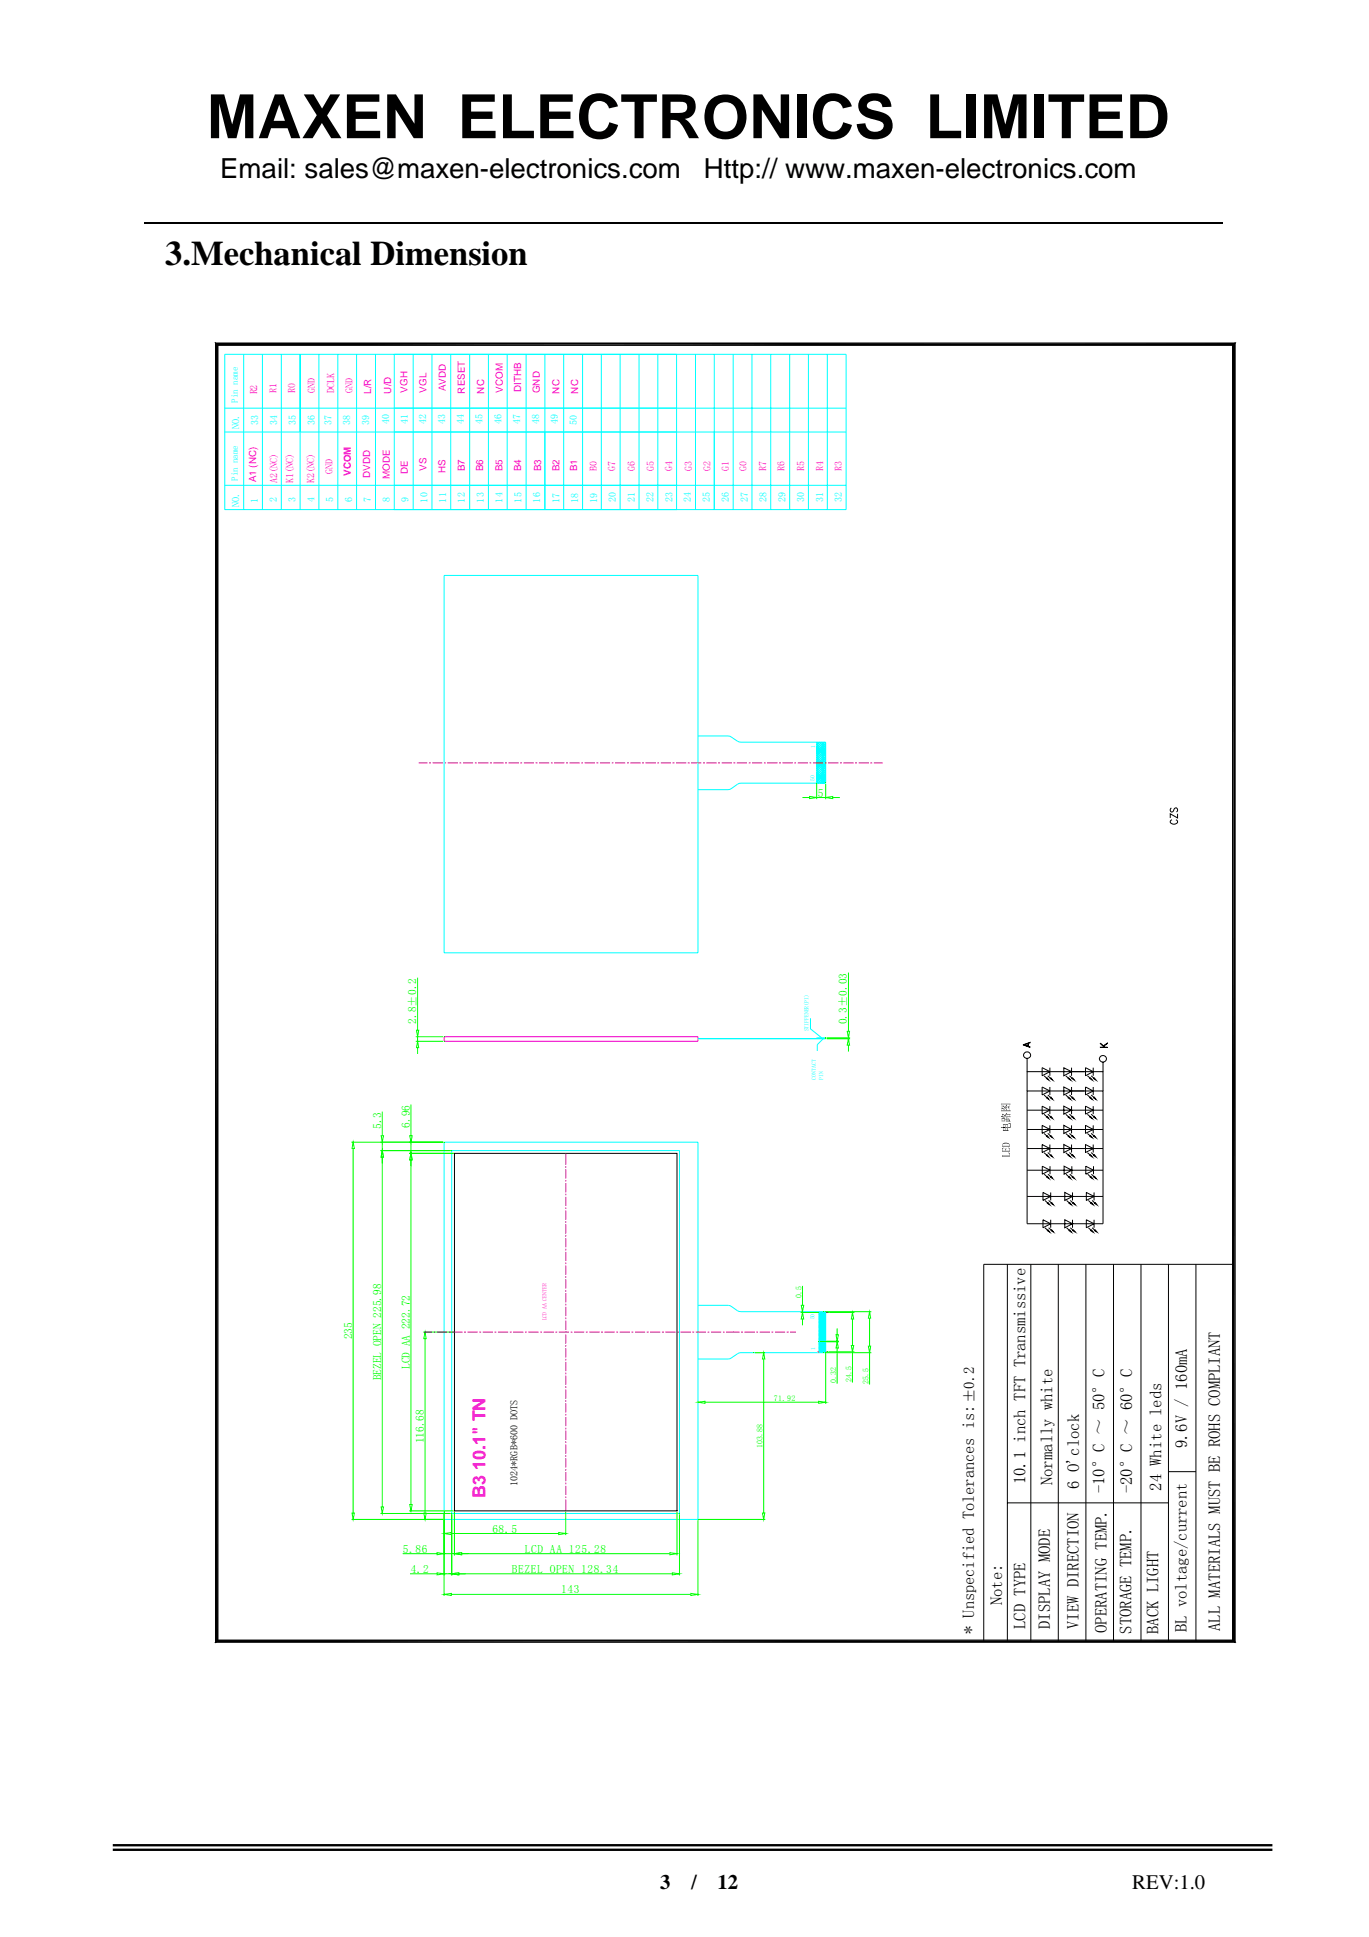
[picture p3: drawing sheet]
<svg xmlns="http://www.w3.org/2000/svg" width="210mm" height="297mm" viewBox="0 0 210 297" stroke-linecap="round" stroke-linejoin="round" font-family="sans-serif">
<g fill="none" stroke="#0ff" stroke-width=".15">
<path d="M107 200.2h4.7M107 208.4h4.7M113.1 201l.5 .1 13 .1-.1 6.2h-12.9l-.5 .2M125.6 204.5h1M125.6 202.6h1M125.6 201.8h1M126.6 201.3h-1h1M126.6 201.4h-1h1M126.6 201.5h-1v.1h1M126.6 201.6h-1l1 .1M126.6 201.7h-1v.2h1M126.6 202h-1v.1h1"/>
<path d="M126.6 202.1h-1v.1h1M126.6 202.2h-1v.1h1M126.6 202.4h-1h1M126.6 202.5h-1v.2h1M126.6 202.7h-1v.1h1M126.6 202.8h-1l1 .1M126.6 203h-1v.1h1M126.6 203.1h-1l1 .1M126.6 203.2h-1v.1h1M126.6 203.3h-1v.1h1M126.6 203.5h-1h1M126.6 203.6h-1h1"/>
<path d="M126.6 203.7h-1v.1h1M126.6 203.8h-1l1 .1M126.6 203.9h-1v.1h1M126.6 204.1h-1v.1h1M126.6 204.2h-1v.1h1M126.6 204.3h-1l1 .1M126.6 204.4h-1v.2h1M126.6 204.7h-1v.1h1M126.6 204.8h-1l1 .1M126.6 204.9h-1v.1h1M126.6 205.1h-1h1M126.6 205.2h-1v.1h1"/>
<path d="M126.6 205.3h-1v.1h1M126.6 205.4h-1v.1h1M126.6 205.5h-1l1 .1M126.6 205.7h-1v.1h1M126.6 205.8h-1l1 .1M126.6 205.9h-1v.1h1M126.6 206h-1v.1h1M126.6 206.2h-1h1M126.6 206.3h-1l1 .1M126.6 206.4h-1v.1h1M126.6 206.5h-1l1 .1M126.6 206.7h-1h1"/>
<path d="M126.6 206.8h-1v.1h1M126.6 206.9h-1v.1h1M126.6 207h-1l1 .1M126.6 207.1h-1v.1h1M126.6 207.3h-1h1"/>
</g>
<path d="M125.2 201.3h1.8M125.3 207.3h1.6" fill="none" stroke="#f00" stroke-width=".15"/>
<path d="M126.4 201.1h7.2M126.4 207.4h7.2M133.3 201.1l.2 1h-.4zM133.3 202.1v4.3M133.3 207.4v4.9" fill="none" stroke="#0f0" stroke-width=".15"/>
<path d="M127 207.3h4M127.1 201.3h3.9M130.7 201.3l.2 1h-.4zM130.7 202.3v4M130.7 207.3v4.7M133.1 206.4h.4l-.2 1z" fill="none" stroke="#0f0" stroke-width=".15"/>
<path d="M125.7 205.8h2.9M125.7 205.7h2.9M128.2 204.7h.3l-.1 1zM128.4 203.7v1M128.4 205.7v.1M128.4 206.7v5.5M130.5 206.3h.4l-.2 1z" fill="none" stroke="#0f0" stroke-width=".15"/>
<path d="M123 197.2v3M122.8 201.3h2.6M122.8 201.1h.1M123 201.3l.2 1h-.3zM123 201.1v.2M123 202.3v.9M128.4 205.8l.1 .9h-.3z" fill="none" stroke="#0f0" stroke-width=".15"/>
<path d="M126.7 159.3h3.6M126.7 159.2h3.6M130.1 159.3l.2 1h-.4zM130.1 149.1v9.1M130.1 159.2v.1M130.1 160.3v1M122.9 200.2h.3l-.2 .9z" fill="none" stroke="#0f0" stroke-width=".15"/>
<g fill="none" stroke="#0ff" stroke-width=".15">
<path d="M34.5 54.3h95.2v23.8h-95.2zM37.4 54.3v23.8M40.2 54.3v23.8M43.1 54.3v23.8M46 54.3v23.8M48.9 54.3v23.8M51.8 54.3v23.8M54.7 54.3v23.8M57.6 54.3v23.8M60.5 54.3v23.8M63.4 54.3v23.8M66.2 54.3v23.8"/>
<path d="M69.1 54.3v23.8M72 54.3v23.8M74.9 54.3v23.8M77.8 54.3v23.8M80.7 54.3v23.8M83.5 54.3v23.8M86.4 54.3v23.8M89.3 54.3v23.8M92.2 54.3v23.8M95.1 54.3v23.8M98 54.3v23.8M100.9 54.3v23.8"/>
<path d="M103.7 54.3v23.8M106.6 54.3v23.8M109.5 54.3v23.8M112.4 54.3v23.8M115.3 54.3v23.8M118.2 54.3v23.8M121.1 54.3v23.8M124 54.3v23.8M126.9 54.3v23.8M34.5 62.6h95.2M34.5 66.3h95.2M34.5 74.4h95.2"/>
<path d="M107 159.3h19.6M125.2 159.2v.1M125.4 159.2h1.2v.1h-19.6M111.7 200.2l.4 .1 1 .7M113.1 207.6l-1 .6-.4 .2"/>
</g>
<path d="M33 52.8h156.4" fill="none" stroke="#000" stroke-width=".36"/>
<g fill="none" stroke="#000" stroke-width=".15">
<path d="M33 52.6h156.4l-.4 .4h-155.6zM33 52.6l.4 .4v198.5l-.4 .3zM189 53l.4-.4v199.2l-.4-.3zM179.6 123.9a.33 .33 0 0 0-.2 .3 .33 .33 0 0 0 .3 .3l.2-.1 .2-.4 .3-.1a.37 .37 0 0 1 0 .6M179.7 125.7a.35 .35 0 0 0-.3 .4 .35 .35 0 0 0 .5 .3h.2a.35 .35 0 0 0 .4-.3 .35 .35 0 0 0-.2-.4M180.6 124.8v.6l-1.2-.6v.6M157.6 160v.5M157.7 160v.5M156.8 160.2l1.1-.3-.9 .3 .9 .4zM157.5 170.2h11.6M157.5 162.3v2M157.5 173.2h11.6"/>
<path d="M157.5 176.1h11.6M157.5 179.5h11.6M159.8 163.7l1.2 .6-1.2 .7zM159.8 166.7l1.2 .6-1.2 .6zM159.8 169.6l1.2 .6-1.2 .7zM159.8 172.6l1.2 .6-1.2 .6zM159.8 175.5l1.2 .6-1.2 .6zM159.8 178.8l1.2 .7-1.2 .6zM160.1 170.9l.4 .4M160.1 167.9l.4 .4M160.1 165l.4 .4M160.1 173.8l.4 .4"/>
<path d="M160.1 176.8l.4 .3M160.5 171.3l.1-.1 .2 .3zM160.5 168.4l.1-.1 .2 .3zM160.5 165.4l.1-.1 .2 .3zM160.5 177.2l.1-.1 .2 .3zM160.6 174.2l.2 .3-.3-.2zM160.7 170.9l.4 .4M160.7 167.9l.4 .4M160.7 165l.4 .4M160.7 173.8l.4 .4M160.7 176.7l.4 .4M161 163.7v1.3"/>
<path d="M161 166.7v1.2M161 169.6v1.3M161 172.6v1.2M161 175.5v1.2M161 178.8v1.3M161 165.4l.1-.1 .3 .3zM161 174.2h.1l.3 .3zM161.1 171.2l.3 .3-.4-.2zM161.1 168.3l.3 .3-.4-.2zM161.1 177.1l.3 .3-.4-.2zM163.1 169.6l1.2 .6-1.2 .7zM163.1 166.7l1.2 .6-1.2 .6z"/>
<path d="M163.1 163.7l1.2 .6-1.2 .7zM163.1 172.6l1.2 .6-1.2 .6zM163.1 175.5l1.2 .6-1.2 .6zM163.2 178.8l1.1 .7-1.1 .6zM163.4 170.9l.4 .4M163.4 167.9l.4 .4M163.4 165l.4 .4M163.4 173.8l.4 .4M163.4 176.8l.4 .3M163.8 171.3l.1-.1 .2 .3zM163.9 168.3l.2 .3-.3-.2zM163.9 165.3l.2 .3-.3-.2z"/>
<path d="M163.9 174.2l.2 .3-.3-.2zM163.9 177.1l.2 .3-.3-.2zM164 170.9l.4 .4M164 167.9l.4 .4M164 165l.4 .4M164 173.8l.4 .4M164 176.7l.4 .4M164.3 167.3h4.8v20.4M164.3 164.3h4.8v3M164.3 163.7v1.3M164.3 166.7v1.2M164.3 169.6v1.3"/>
<path d="M164.3 172.6v1.2M164.3 175.5v1.2M164.3 178.8v1.3M164.4 171.3l.1-.1 .2 .3zM164.4 168.4l.1-.1 .2 .3zM164.4 165.4l.1-.1 .2 .3zM164.4 174.2h.1l.2 .3zM164.5 177.1l.2 .3-.3-.2zM166.3 167.3h-8.8v20.4M166.3 164.3h-8.8v3M166.4 163.7l1.2 .6-1.2 .7zM166.4 166.7l1.2 .6-1.2 .6z"/>
<path d="M166.4 169.6l1.2 .6-1.2 .7zM166.4 172.6l1.2 .6-1.2 .6zM166.4 175.5l1.2 .6-1.2 .6zM166.5 178.8l1.2 .7-1.2 .6zM166.7 170.9l.5 .4M166.7 167.9l.5 .4M166.7 165l.5 .4M166.7 173.8l.5 .4M166.7 176.8l.5 .3M167.1 171.3l.1-.1 .3 .3zM167.1 165.4l.1-.1 .3 .3zM167.1 177.2l.1-.1 .3 .3z"/>
<path d="M167.2 168.3l.3 .3-.4-.2zM167.2 174.2l.3 .3-.4-.2zM167.3 170.9l.4 .4M167.3 167.9l.4 .4M167.3 165l.4 .4M167.3 173.8l.4 .4M167.3 176.7l.4 .4M167.6 163.7v1.3M167.6 166.7v1.2M167.6 169.6v1.3M167.6 172.6v1.2M167.6 175.5v1.2"/>
<path d="M167.7 178.8v1.3M167.7 165.4l.1-.1 .2 .3zM167.7 174.2h.1l.2 .3zM167.8 171.2l.2 .3-.3-.2zM167.8 168.3l.2 .3-.3-.2zM167.8 177.1l.2 .3-.3-.2zM168.7 160.6h1.1zM169.1 162.9v1.4M169.2 160.4l.6-.4-.6 .4M169.3 160.6l-.6-.6 .7 .6M154.5 193.9v57.8M157.5 183.5h11.6"/>
<path d="M158.1 193.9v57.8M159.9 182.9l1.2 .6-1.2 .6zM160.1 180.1l.4 .4M160.2 184.1l.5 .4M160.6 180.4l.2 .3-.3-.2zM160.7 180.1l.4 .4M160.7 184.4l.3 .4-.4-.3zM160.8 184.1l.4 .4M161.1 182.9v1.2M161.2 180.4l.2 .3-.3-.2zM161.2 184.5l.1-.1 .2 .4zM162.3 193.9v57.8"/>
<path d="M163.3 182.9l1.1 .6-1.1 .6zM163.4 180.1l.5 .4M163.5 184.1l.5 .4M163.9 180.4l.3 .3-.4-.2zM164 184.4l.3 .4-.4-.3zM164 180.1l.4 .4M164.1 184.1l.4 .4M164.4 182.9v1.2M164.5 180.4l.3 .3-.4-.2zM164.6 184.4l.3 .4-.4-.3zM166.5 193.9v57.8M166.6 182.9l1.1 .6-1.1 .6z"/>
<path d="M166.8 180.1l.4 .4M166.9 184.1l.4 .4M167.2 184.5l.2-.1 .2 .4zM167.3 180.4l.2 .3-.3-.2zM167.3 180.1l.5 .4M167.4 184.1l.5 .4M167.7 182.9v1.2M167.8 180.4l.3 .3-.4-.2zM167.8 184.5l.1-.1 .3 .4zM170.7 193.9v57.8M174.9 193.9v57.8M179.2 193.9v57.8"/>
<path d="M183.4 193.9v57.8M189 193.9h-38.2v57.8M154.5 230.5h24.7M179.2 225.7h4.2M33 251.8l.4-.3h155.6l.4 .3z"/>
<circle cx="157.5" cy="161.8" r=".53"/>
<circle cx="169.1" cy="162.4" r=".53"/>
</g>
<path d="M33.2 52.6v199.2" fill="none" stroke="#000" stroke-width=".38"/>
<path d="M33 251.7h156.4" fill="none" stroke="#000" stroke-width=".34"/>
<path d="M189.2 52.6v199.2" fill="none" stroke="#000" stroke-width=".4"/>
<g fill="#000">
<path d="M153.5 169.3l.1-.1-.1 1.1v-.9zM153.5 171.6l.1-.1v.4zM153.8 172.4v.9v-.8zM154.3 171.4v.3l-.1-.1zM154.3 170.9l.1-.1v.4zM160.5 171.3l.1-.1 .2 .3zM160.5 168.4l.1-.1 .2 .3zM160.5 165.4l.1-.1 .2 .3zM160.6 174.2l.2 .3-.3-.2zM160.5 177.2l.1-.1 .2 .3zM161.1 171.2l.3 .3-.4-.2zM161.1 168.3l.3 .3-.4-.2z"/>
<path d="M161 165.4l.1-.1 .3 .3zM161 174.2h.1l.3 .3zM161.1 177.1l.3 .3-.4-.2zM163.8 171.3l.1-.1 .2 .3zM163.9 168.3l.2 .3-.3-.2zM163.9 165.3l.2 .3-.3-.2zM163.9 174.2l.2 .3-.3-.2zM163.9 177.1l.2 .3-.3-.2zM164.4 171.3l.1-.1 .2 .3zM164.4 168.4l.1-.1 .2 .3zM164.4 165.4l.1-.1 .2 .3zM164.4 174.2h.1l.2 .3z"/>
<path d="M164.5 177.1l.2 .3-.3-.2zM167.1 171.3l.1-.1 .3 .3zM167.2 168.3l.3 .3-.4-.2zM167.1 165.4l.1-.1 .3 .3zM167.2 174.2l.3 .3-.4-.2zM167.1 177.2l.1-.1 .3 .3zM167.8 171.2l.2 .3-.3-.2zM167.8 168.3l.2 .3-.3-.2zM167.7 165.4l.1-.1 .2 .3zM167.7 174.2h.1l.2 .3zM167.8 177.1l.2 .3-.3-.2zM160.6 180.4l.2 .3-.3-.2z"/>
<path d="M160.7 184.4l.3 .4-.4-.3zM161.2 180.4l.2 .3-.3-.2zM161.2 184.5l.1-.1 .2 .4zM163.9 180.4l.3 .3-.4-.2zM164 184.4l.3 .4-.4-.3zM164.5 180.4l.3 .3-.4-.2zM164.6 184.4l.3 .4-.4-.3zM167.3 180.4l.2 .3-.3-.2zM167.2 184.5l.2-.1 .2 .4zM167.8 180.4l.3 .3-.4-.2zM167.8 184.5l.1-.1 .3 .4z"/>
<path d="M153.5 172.8l.3 .2h-.3z" fill-rule="evenodd"/>
<path d="M153.5 171.1l.2 .1 .1-.3v.3l.3 .3-.6-.3z" fill-rule="evenodd"/>
<path d="M153.6 169.2v1.1h1.2v-1v1l.2 .1h-1.5z" fill-rule="evenodd"/>
<path d="M153.6 171.5v.4h.4v-.1l.1 .1h-.5z" fill-rule="evenodd"/>
<path d="M153.8 169.7v.3l.2-.2 .1 .1-.3 .2-.2-.1v-.1l.2 .1z" fill-rule="evenodd"/>
<path d="M153.6 169.2l1.3 .1h-.1v1v-1h-1.2z" fill-rule="evenodd"/>
<path d="M153.6 170.9l.2-.1 .4 .3 .3 .5-.6-.6-.1-.1-.1 .3z" fill-rule="evenodd"/>
<path d="M153.6 171.5h.5l-.1 .4v-.3h-.4z" fill-rule="evenodd"/>
<path d="M153.7 177.1l.1 .1h.9v.2l-1-.1v.1z" fill-rule="evenodd"/>
<path d="M153.7 176.1l.2-.1-.2 .3v.4z" fill-rule="evenodd"/>
<path d="M153.8 175.4a.71 .71 0 0 1 1 .2l-.1 .3a.53 .53 0 0 0-.2-.6 .53 .53 0 0 0-.6 .1l-.2 .1v.4z" fill-rule="evenodd"/>
<path d="M153.7 169.6l.1-.1 .3 .3 .3 .5-.6-.6v.3z" fill-rule="evenodd"/>
<path d="M153.7 176.3l.1 .2h.4v-.2v.2l.5-.1v.2h-1z" fill-rule="evenodd"/>
<path d="M153.7 175.6l.1 .1h.9v.2h-1z" fill-rule="evenodd"/>
<path d="M153.8 172.4v.9h.3v-.9l.1 .9h.3v-.4v.4l.1 .1h-.8z" fill-rule="evenodd"/>
<path d="M153.8 171.3l.3-.2z" fill-rule="evenodd"/>
<path d="M153.8 170l.3 .2z" fill-rule="evenodd"/>
<path d="M153.8 172.4h.3v.9v-.8h-.3z" fill-rule="evenodd"/>
<path d="M154 176.2h.4h-.1l-.1 .3-.1-.3z" fill-rule="evenodd"/>
<path d="M154 171.6v.1h.3v-.3v.3l.4 .1h-.7z" fill-rule="evenodd"/>
<path d="M154.3 170.7l.1 .1-.2 .3z" fill-rule="evenodd"/>
<path d="M154.1 172.4h.4v.6v-.5z" fill-rule="evenodd"/>
<path d="M154.3 169.4l.1 .1-.3 .3z" fill-rule="evenodd"/>
<path d="M154.2 172.9h.3v.4v-.3h-.3z" fill-rule="evenodd"/>
<path d="M154.3 171.8l.5 .2h-.6z" fill-rule="evenodd"/>
<path d="M154.3 169.7l.2 .1-.2 .2z" fill-rule="evenodd"/>
<path d="M154.4 170.8v.4h.4v-.3v.3l.2 .1h-.6z" fill-rule="evenodd"/>
<path d="M154.4 170.8l.5 .1h-.1v.3v-.3h-.4z" fill-rule="evenodd"/>
<path d="M154.5 172.5v.4h.3l.1-.6v.6l-.4 .1z" fill-rule="evenodd"/>
<path d="M154.6 176.8h.2v.6l-.1-.5z" fill-rule="evenodd"/>
<path d="M154.6 176l.2 .1v.6l-.1-.6z" fill-rule="evenodd"/>
<path d="M154.6 169.7l.1-.1-.2 .5z" fill-rule="evenodd"/>
<path d="M154.6 172.3h.3v.5v-.4z" fill-rule="evenodd"/>
<path d="M154.6 171.4l.3 .6h-.1z" fill-rule="evenodd"/>
</g>
<path d="M153.8 172.9h.3v.1h-.3z" fill="#000"/>
<path d="M112.5 204.3h.9M113.6 204.3h.3M114.2 204.3h1.5M116 204.3h.2M116.5 204.3h1.5M118.3 204.3h.3M118.8 204.3h1.6M120.6 204.3h.3M121.2 204.3h.8" fill="none" stroke="#f00" stroke-width=".15"/>
<path d="M68.1 159h38.9v.7h-38.9z" fill="none" stroke="#f0f" stroke-width=".15"/>
<path d="M63.8 159.7h4.2M63.8 159h4.2M64 159.7l.2 1h-.3zM64 149.9v8.1M64 159v.7M129.9 158.2h.4l-.2 1zM64 160.7v.9" fill="none" stroke="#0f0" stroke-width=".15"/>
<path d="M63.9 158h.3l-.2 1zM53.9 175.2h14.1M54.1 175.2l.2 .9h-.3zM54.1 176.1v55.9M53.9 233h14.1" fill="none" stroke="#0f0" stroke-width=".15"/>
<path d="M124.3 156.1v1.7l1.7 1.4M125.2 159.2h.2M126.2 159.3l-.9 .9v1M68.1 175.2h38.9v57.8h-38.9zM69.3 176.4h34.9v55.7h-34.9z" fill="none" stroke="#0ff" stroke-width=".15"/>
<path d="M64.9 204.3h4.7M65.2 204.3l.1 1h-.3zM65.2 205.3v26.7M54 232h.3l-.2 1zM64.9 233h3.1" fill="none" stroke="#0f0" stroke-width=".15"/>
<path d="M65 232h.3l-.1 1zM68.1 233.1v11.7M107 233.1v11.7M68.1 244.5l1.1-.2v.4zM69.2 244.5h36.7" fill="none" stroke="#0f0" stroke-width=".15"/>
<path d="M69.3 232.2v9.4M104.2 232.2v9.4M69.3 241.3l1-.1v.3zM70.3 241.3h32.8M105.9 244.3l1.1 .2-1.1 .2z" fill="none" stroke="#0f0" stroke-width=".15"/>
<path d="M61.7 238.3h5.3M68.1 231.9v6.6M68.1 238.3h1.6M69.7 238.3l1.1-.2v.3zM69.7 231.8v6.7M70.8 238.3h1.1M103.1 241.2l1.1 .1-1.1 .2z" fill="none" stroke="#0f0" stroke-width=".15"/>
<path d="M67 238.1l1.1 .2-1.1 .1zM68.1 232.1v9.5M69.3 232.2v9.4M62.9 241.3h4.1M68.1 241.3h1.2M69.3 241.3l1-.1v.3zM70.3 241.3h1.1" fill="none" stroke="#0f0" stroke-width=".15"/>
<path d="M69.7 238.3l1.1-.2v.3zM69.7 231.8v6.7M70.8 238.3h31.9M103.8 231.8v6.7M67 241.2l1.1 .1-1.1 .2z" fill="none" stroke="#0f0" stroke-width=".15"/>
<path d="M62.7 176.9h6.9M63 177.9v52.8M62.7 231.7h6.9M62.8 230.7h.4l-.2 1zM102.7 238.1l1.1 .2-1.1 .1z" fill="none" stroke="#0f0" stroke-width=".15"/>
<path d="M58.3 176.4h10.8M58.6 177.4v53.7M63 176.9l.2 1h-.4zM58.3 232.1h10.8M58.4 231.1h.4l-.2 1z" fill="none" stroke="#0f0" stroke-width=".15"/>
<path d="M58.6 176.4l.2 1h-.4zM62.7 176.9h6.9M62.7 175.2h5.3M63 176.9l.2 1h-.4zM63 169.4v4.8M63 175.2v1.7M63 177.9v.9" fill="none" stroke="#0f0" stroke-width=".15"/>
<path d="M58.3 176.4h10.8M58.3 175.2h9.7M58.6 176.4l.2 1h-.4zM58.6 170.5v3.7M58.6 175.2v1.2M58.6 177.4v1M62.8 174.2h.4l-.2 1z" fill="none" stroke="#0f0" stroke-width=".15"/>
<path d="M58.4 174.2h.4l-.2 1zM68.1 233.1v2.3M69.2 235.2h16.5M85.7 235l1 .2-1 .1zM86.7 231.8v3.6" fill="none" stroke="#0f0" stroke-width=".15"/>
<path d="M115.7 207.4h1.6M117.1 208.4v23.6M68.1 235.2l1.1-.2v.3zM107.1 233h10.2M116.9 232h.4l-.2 1z" fill="none" stroke="#0f0" stroke-width=".15"/>
<g fill="none" stroke="#0ff" stroke-width=".15">
<path d="M68.1 88.2h38.9v57.9h-38.9zM107 112.9h4.9a3.4 3.4 0 0 0 1.7 .9l13 .1-.1 6.2h-12.9a3.6 3.6 0 0 0-1.7 1h-4.9M125.2 119.8l.4 .3M125.2 119.4l.8 .7M125.2 119.1l1.1 1M125.2 118.8l1.4 1.2M125.2 118.5l1.4 1.2M125.2 118.1l1.4 1.3M125.2 117.8l1.4 1.2M125.2 117.5l1.4 1.2M125.2 117.1l1.4 1.3M125.2 116.8l1.4 1.2"/>
<path d="M125.2 116.5l1.4 1.2M125.2 116.1l1.4 1.3M125.2 115.8l1.4 1.2M125.2 115.5l1.4 1.2M125.2 115.1l1.4 1.3M125.2 114.8l1.4 1.2M125.2 114.5l1.4 1.2M125.2 114.1l1.4 1.3M125.3 113.8l-.1 .1M125.6 113.8l1 .9M125.6 113.8l-.4 .4M126 113.8l.6 .6"/>
<path d="M126 113.8l-.8 .8M126.3 113.8l.3 .2M126.4 113.8l-1.2 1.1M126.6 115l-1.4-1.2v6.3M126.6 120l-.2 .1M126.6 119.6l-.6 .5M126.6 119.3l-.9 .8M126.6 119l-1.3 1.1M126.6 118.6l-1.4 1.2M126.6 118.3l-1.4 1.2M126.6 118l-1.4 1.2M126.6 117.6l-1.4 1.3"/>
<path d="M126.6 117.3l-1.4 1.2M126.6 117l-1.4 1.2M126.6 116.6l-1.4 1.3M126.6 116.3l-1.4 1.2M126.6 116l-1.4 1.2M126.6 115.6l-1.4 1.3M126.6 115.3l-1.4 1.2M126.6 115l-1.4 1.2M126.6 114.6l-1.4 1.3M126.6 114.3l-1.4 1.2M126.6 114l-1.4 1.2"/>
</g>
<g fill="none" stroke="#f00" stroke-width=".15">
<path d="M64.2 117h1.3M65.8 117h.3M66.3 117h1.6M68.1 117h.3M68.6 117h1.6M70.5 117h.2M71 117h1.5M72.8 117h.3M73.3 117h1.6M75.1 117h.3M75.6 117h1.6M77.5 117h.2"/>
<path d="M78 117h1.5M79.8 117h.3M80.3 117h1.6M82.1 117h.3M82.7 117h1.5M84.5 117h.2M85 117h1.5M86.8 117h.3M87.3 117h1.6M89.1 117h.3M89.6 117h1.6M91.5 117h.2"/>
<path d="M92 117h1.5M93.8 117h.2M94.3 117h1.6M96.1 117h.3M96.6 117h1.6M98.5 117h.2M99 117h1.5M100.8 117h.2M101.3 117h1.6M103.1 117h.3M103.7 117h1.5M105.5 117h.2"/>
<path d="M106 117h1.5M107.8 117h.3M108.3 117h1.6M110.1 117h.3M110.7 117h1.5M112.5 117h.2M113 117h1.5M114.8 117h.3M115.3 117h1.6M117.1 117h.3M117.6 117h1.6M119.5 117h.2"/>
<path d="M120 117h1.5M121.8 117h.2M122.3 117h1.6M124.1 117h.3M124.7 117h1.5M126.4 117h.3M127 117h1.5M128.8 117h.3M129.3 117h1.6M131.1 117h.3M131.7 117h1.5M133.5 117h.2"/>
<path d="M134 117h1.3"/>
</g>
<path d="M107 214.8v.1M108.1 215h17.4M117.1 207.4l.2 1h-.4zM125.5 214.9l1.1 .1-1.1 .2zM126.6 207.5v7.8" fill="none" stroke="#0f0" stroke-width=".15"/>
<path d="M123 122.3h1.1M125.2 120.2v2.4M125.2 122.3h1.4M126.6 122.3l1.1-.2v.4zM126.6 120.2v2.4M127.7 122.3h1.1M107 215l1.1-.1v.3z" fill="none" stroke="#0f0" stroke-width=".15"/>
<g fill="none" stroke="#000" stroke-width=".15">
<path d="M69.7 176.9h34.1v54.8h-34.1zM157.5 187.7h11.6M159.9 187l1.2 .7-1.2 .6zM160.2 188.3l.5 .4M160.7 188.6l.3 .4-.4-.3zM160.8 188.3l.4 .4M161.1 187v1.3M161.2 188.7l.1-.1 .2 .3zM163.3 187l1.1 .7-1.1 .6zM163.5 188.3l.5 .4M164 188.6l.3 .4-.4-.3zM164.1 188.3l.4 .4"/>
<path d="M164.4 187v1.3M164.6 188.6l.3 .3-.4-.2zM166.6 187l1.1 .7-1.1 .6zM166.9 188.3l.4 .4M167.2 188.7l.2-.1 .2 .4zM167.4 188.3l.5 .4M167.7 187v1.3M167.8 188.7l.1-.1 .3 .3z"/>
</g>
<path d="M160.7 188.6l.3 .4-.4-.3zM161.2 188.7l.1-.1 .2 .3zM164 188.6l.3 .4-.4-.3zM164.6 188.6l.3 .3-.4-.2zM167.2 188.7l.2-.1 .2 .4zM167.8 188.7l.1-.1 .3 .3z" fill="#000"/>
<g fill="none" stroke="#f00" stroke-width=".15">
<path d="M86.7 176.9v1.7M86.7 178.8v.3M86.7 179.3v1.4M86.7 181v.2M86.7 181.4v1.4M86.7 183.1v.2M86.7 183.5v1.4M86.7 185.2v.2M86.7 185.7v1.3M86.7 187.3v.2M86.7 187.7v1.5M86.7 189.4v.2"/>
<path d="M86.7 189.9v1.4M86.7 191.5v.2M86.7 192v1.4M86.7 193.6v.2M86.7 194.1v1.4M86.7 195.7v.3M86.7 196.2v1.4M86.7 197.8v.3M86.7 198.3v1.4M86.7 199.9v.3M65.1 204.3h1.2M66.5 204.3h.3"/>
<path d="M67 204.3h1.6M68.8 204.3h.3M69.4 204.3h1.5M71.2 204.3h.2M71.7 204.3h1.5M73.5 204.3h.3M74 204.3h1.6M75.8 204.3h.3M76.3 204.3h1.6M78.2 204.3h.2M78.7 204.3h1.5M80.5 204.3h.3"/>
<path d="M81 204.3h1.6M82.8 204.3h.3M83.4 204.3h1.5M85.2 204.3h.2M85.7 204.3h1.5M86.7 200.4v1.4M86.7 202.1v.2M86.7 202.5v1.4M86.7 204.2v.2M86.7 204.6v1.4M86.7 206.3v.2M86.7 206.8v1.4"/>
<path d="M86.7 208.4v.2M86.7 208.9v1.4M86.7 210.5v.2M86.7 211v1.4M86.7 212.6v.3M86.7 213.1v1.4M86.7 214.7v.2M86.7 215.2v1.4M86.7 216.8v.3M86.7 217.3v1.4M86.7 218.9v.3M86.7 219.4v1.4"/>
<path d="M87.5 204.3h.3M88 204.3h1.6M89.8 204.3h.3M90.4 204.3h1.5M92.2 204.3h.2M92.7 204.3h1.5M94.5 204.3h.3M95 204.3h1.6M96.8 204.3h.3M97.4 204.3h1.5M99.2 204.3h.2M99.7 204.3h1.5"/>
<path d="M101.5 204.3h.3M102 204.3h1.6M103.8 204.3h.3M104.4 204.3h1.5M106.2 204.3h.2M106.7 204.3h1.5M108.5 204.3h.3M109 204.3h1.6M110.8 204.3h.3M111.4 204.3h1.1M86.7 221v.3M86.7 221.5v1.4"/>
<path d="M86.7 223.2v.2M86.7 223.6v1.4M86.7 225.3v.2M86.7 225.7v1.4M86.7 227.4v.2M86.7 227.9v1.4M86.7 229.5v.2M86.7 230v1.7"/>
</g>
<path d="M124.1 122.1l1.1 .2-1.1 .2z" fill="none" stroke="#0f0" stroke-width=".15"/>
<path d="M22.1 34.2h165.4" fill="none" stroke="#000" stroke-width=".25"/>
<path d="M17.3 282.8h177.8v.3h-177.8zM17.3 283.5h177.8v.3h-177.8z" fill="#000"/>
<text font-size="9.4" x="31.7" y="21.2">MAXEN ELECTRONICS LIMITED</text>
<text font-size="5.3" x="25.3" y="40.7">3.Mechanical Dimension</text>
<g font-size="4.2">
<text x="33.8" y="27.3">Email: sales@maxen-electronics.com</text>
<text x="107.9" y="27.3">Http:// www.maxen-electronics.com</text>
</g>
<g font-size="3.2">
<text x="101.2" y="289.7">3</text>
<text x="106" y="289.7">/</text>
<text x="110" y="289.7">12</text>
<text x="173.6" y="289.7">REV:1.0</text>
</g>
<text font-size="2.8" fill="#f0f" x="74.4" y="229.7" transform="rotate(-90 74.4 229.7)">B3 10.1&quot; TN</text>
<g font-size="2.6">
<text x="157.2" y="227.6" transform="rotate(-90 157.2 227.6)">10.1 inch TFT Transmissive</text>
<text x="161.4" y="227.8" transform="rotate(-90 161.4 227.8)">Normally white</text>
<text x="182" y="222.1" transform="rotate(-90 182 222.1)">9.6V / 160mA</text>
<text x="165.5" y="228.3" transform="rotate(-90 165.5 228.3)">6 O'clock</text>
<text x="169.3" y="229" transform="rotate(-90 169.3 229)">-10°C ～ 50°C</text>
<text x="173.6" y="229" transform="rotate(-90 173.6 229)">-20°C ～ 60°C</text>
<text x="178.1" y="228.6" transform="rotate(-90 178.1 228.6)">24 White leds</text>
<text x="153.6" y="246.2" transform="rotate(-90 153.6 246.2)">Note:</text>
<text x="157.2" y="249.8" transform="rotate(-90 157.2 249.8)">LCD TYPE</text>
<text x="161" y="249.8" transform="rotate(-90 161 249.8)">DISPLAY MODE</text>
<text x="165.4" y="249.8" transform="rotate(-90 165.4 249.8)">VIEW DIRECTION</text>
<text x="169.7" y="250.4" transform="rotate(-90 169.7 250.4)">OPERATING TEMP.</text>
<text x="173.5" y="250.5" transform="rotate(-90 173.5 250.5)">STORAGE TEMP.</text>
<text x="177.7" y="250.6" transform="rotate(-90 177.7 250.6)">BACK LIGHT</text>
<text x="182" y="250.3" transform="rotate(-90 182 250.3)">BL voltage/current</text>
<text x="187.1" y="250.1" transform="rotate(-90 187.1 250.1)">ALL MATERIALS MUST BE ROHS COMPLIANT</text>
</g>
<text font-size="2.5" x="149.4" y="250.6" transform="rotate(-90 149.4 250.6)">* Unspecified Tolerances is:±0.2</text>
<g font-size="1.7" fill="#0f0">
<text x="125.4" y="122.2">5</text>
<text x="63.8" y="157" transform="rotate(-90 63.8 157)">2.8±0.2</text>
<text x="129.9" y="157.1" transform="rotate(-90 129.9 157.1)">0.3±0.03</text>
<text x="58.4" y="173.1" transform="rotate(-90 58.4 173.1)">5.3</text>
<text x="62.8" y="172.9" transform="rotate(-90 62.8 172.9)">6.96</text>
<text x="54" y="205.4" transform="rotate(-90 54 205.4)">235</text>
<text x="62.8" y="210" transform="rotate(-90 62.8 210)">LCD AA 222.72</text>
<text x="58.4" y="211.7" transform="rotate(-90 58.4 211.7)">BEZEL OPEN 225.98</text>
<text x="65" y="221.3" transform="rotate(-90 65 221.3)">116.68</text>
<text x="61.8" y="238.1">5.86</text>
<text x="75.5" y="235">68.5</text>
<text x="80.5" y="238.1">LCD AA 125.28</text>
<text x="63" y="241.2">4.2</text>
<text x="78.5" y="241.2">BEZEL OPEN 128.34</text>
<text x="86.1" y="244.3">143</text>
</g>
<g font-size="1.5" fill="#0ff">
<text x="36.7" y="65.8" transform="rotate(-90 36.7 65.8)">NO.</text>
<text x="39.6" y="65.1" transform="rotate(-90 39.6 65.1)">33</text>
<text x="42.5" y="65.1" transform="rotate(-90 42.5 65.1)">34</text>
<text x="45.4" y="65.1" transform="rotate(-90 45.4 65.1)">35</text>
<text x="48.3" y="65.1" transform="rotate(-90 48.3 65.1)">36</text>
<text x="50.8" y="65.1" transform="rotate(-90 50.8 65.1)">37</text>
<text x="53.7" y="65.1" transform="rotate(-90 53.7 65.1)">38</text>
<text x="56.6" y="65.1" transform="rotate(-90 56.6 65.1)">39</text>
<text x="59.7" y="65.1" transform="rotate(-90 59.7 65.1)">40</text>
<text x="62.5" y="65.1" transform="rotate(-90 62.5 65.1)">41</text>
<text x="65.3" y="65.1" transform="rotate(-90 65.3 65.1)">42</text>
<text x="68.2" y="65.1" transform="rotate(-90 68.2 65.1)">43</text>
<text x="71.1" y="65.1" transform="rotate(-90 71.1 65.1)">44</text>
<text x="74" y="65.1" transform="rotate(-90 74 65.1)">45</text>
<text x="76.9" y="65.1" transform="rotate(-90 76.9 65.1)">46</text>
<text x="79.8" y="65.1" transform="rotate(-90 79.8 65.1)">47</text>
<text x="82.7" y="65.1" transform="rotate(-90 82.7 65.1)">48</text>
<text x="85.6" y="65.1" transform="rotate(-90 85.6 65.1)">49</text>
<text x="88.5" y="65.1" transform="rotate(-90 88.5 65.1)">50</text>
<text x="36.7" y="77.7" transform="rotate(-90 36.7 77.7)">NO.</text>
<text x="39.5" y="77.1" transform="rotate(-90 39.5 77.1)">1</text>
<text x="42.4" y="77" transform="rotate(-90 42.4 77)">2</text>
<text x="45.3" y="77" transform="rotate(-90 45.3 77)">3</text>
<text x="48.2" y="76.9" transform="rotate(-90 48.2 76.9)">4</text>
<text x="51.1" y="77" transform="rotate(-90 51.1 77)">5</text>
<text x="54" y="77" transform="rotate(-90 54 77)">6</text>
<text x="56.9" y="77" transform="rotate(-90 56.9 77)">7</text>
<text x="59.8" y="77" transform="rotate(-90 59.8 77)">8</text>
<text x="62.6" y="77" transform="rotate(-90 62.6 77)">9</text>
<text x="65.5" y="77.1" transform="rotate(-90 65.5 77.1)">10</text>
<text x="68.4" y="77.1" transform="rotate(-90 68.4 77.1)">11</text>
<text x="71.3" y="77.1" transform="rotate(-90 71.3 77.1)">12</text>
<text x="74.2" y="77.1" transform="rotate(-90 74.2 77.1)">13</text>
<text x="77.1" y="77.1" transform="rotate(-90 77.1 77.1)">14</text>
<text x="79.9" y="77.1" transform="rotate(-90 79.9 77.1)">15</text>
<text x="82.8" y="77.1" transform="rotate(-90 82.8 77.1)">16</text>
<text x="85.8" y="77.1" transform="rotate(-90 85.8 77.1)">17</text>
<text x="88.7" y="77.1" transform="rotate(-90 88.7 77.1)">18</text>
<text x="91.5" y="77.1" transform="rotate(-90 91.5 77.1)">19</text>
<text x="94.4" y="77" transform="rotate(-90 94.4 77)">20</text>
<text x="97.3" y="77" transform="rotate(-90 97.3 77)">21</text>
<text x="100.2" y="77" transform="rotate(-90 100.2 77)">22</text>
<text x="103.1" y="77" transform="rotate(-90 103.1 77)">23</text>
<text x="105.9" y="77" transform="rotate(-90 105.9 77)">24</text>
<text x="108.8" y="77" transform="rotate(-90 108.8 77)">25</text>
<text x="111.8" y="77" transform="rotate(-90 111.8 77)">26</text>
<text x="114.6" y="77" transform="rotate(-90 114.6 77)">27</text>
<text x="117.5" y="77" transform="rotate(-90 117.5 77)">28</text>
<text x="120.4" y="77" transform="rotate(-90 120.4 77)">29</text>
<text x="123.3" y="77" transform="rotate(-90 123.3 77)">30</text>
<text x="126.2" y="77" transform="rotate(-90 126.2 77)">31</text>
<text x="129.1" y="77" transform="rotate(-90 129.1 77)">32</text>
</g>
<g font-size="1.5" fill="#f0f">
<text x="39.4" y="60.5" transform="rotate(-90 39.4 60.5)">R2</text>
<text x="42.4" y="60.3" transform="rotate(-90 42.4 60.3)">R1</text>
<text x="45.2" y="60.3" transform="rotate(-90 45.2 60.3)">R0</text>
<text x="48.3" y="60.3" transform="rotate(-90 48.3 60.3)">GND</text>
<text x="51.2" y="60.3" transform="rotate(-90 51.2 60.3)">DCLK</text>
<text x="54" y="60.3" transform="rotate(-90 54 60.3)">GND</text>
<text x="56.9" y="60.4" transform="rotate(-90 56.9 60.4)">L/R</text>
<text x="60" y="60.3" transform="rotate(-90 60 60.3)">U/D</text>
<text x="62.5" y="60.2" transform="rotate(-90 62.5 60.2)">VGH</text>
<text x="65.4" y="60.2" transform="rotate(-90 65.4 60.2)">VGL</text>
<text x="68.3" y="60" transform="rotate(-90 68.3 60)">AVDD</text>
<text x="71.2" y="60.3" transform="rotate(-90 71.2 60.3)">RESET</text>
<text x="74.2" y="60.3" transform="rotate(-90 74.2 60.3)">NC</text>
<text x="77.1" y="60.2" transform="rotate(-90 77.1 60.2)">VCOM</text>
<text x="79.9" y="60.1" transform="rotate(-90 79.9 60.1)">DITHB</text>
<text x="82.8" y="60.3" transform="rotate(-90 82.8 60.3)">GND</text>
<text x="85.8" y="60.3" transform="rotate(-90 85.8 60.3)">NC</text>
<text x="88.6" y="60.3" transform="rotate(-90 88.6 60.3)">NC</text>
<text x="39.3" y="74" transform="rotate(-90 39.3 74)">A1 (NC)</text>
<text x="42.5" y="74" transform="rotate(-90 42.5 74)">A2(NC)</text>
<text x="44.9" y="74.1" transform="rotate(-90 44.9 74.1)">K1(NC)</text>
<text x="48.2" y="74" transform="rotate(-90 48.2 74)">K2(NC)</text>
<text x="51" y="72.7" transform="rotate(-90 51 72.7)">GND</text>
<text x="53.8" y="73" transform="rotate(-90 53.8 73)">VCOM</text>
<text x="56.7" y="73.3" transform="rotate(-90 56.7 73.3)">DVDD</text>
<text x="59.8" y="73.5" transform="rotate(-90 59.8 73.5)">MODE</text>
<text x="62.5" y="72.6" transform="rotate(-90 62.5 72.6)">DE</text>
<text x="65.4" y="72.2" transform="rotate(-90 65.4 72.2)">VS</text>
<text x="68.3" y="72.5" transform="rotate(-90 68.3 72.5)">HS</text>
<text x="71.2" y="72.3" transform="rotate(-90 71.2 72.3)">B7</text>
<text x="74.1" y="72.3" transform="rotate(-90 74.1 72.3)">B6</text>
<text x="77" y="72.3" transform="rotate(-90 77 72.3)">B5</text>
<text x="79.9" y="72.3" transform="rotate(-90 79.9 72.3)">B4</text>
<text x="83" y="72.3" transform="rotate(-90 83 72.3)">B3</text>
<text x="85.8" y="72.3" transform="rotate(-90 85.8 72.3)">B2</text>
<text x="88.5" y="72.3" transform="rotate(-90 88.5 72.3)">B1</text>
<text x="91.5" y="72.2" transform="rotate(-90 91.5 72.2)">B0</text>
<text x="94.3" y="72.2" transform="rotate(-90 94.3 72.2)">G7</text>
<text x="97.3" y="72.2" transform="rotate(-90 97.3 72.2)">G6</text>
<text x="100.2" y="72.2" transform="rotate(-90 100.2 72.2)">G5</text>
<text x="103.1" y="72.2" transform="rotate(-90 103.1 72.2)">G4</text>
<text x="106.1" y="72.2" transform="rotate(-90 106.1 72.2)">G3</text>
<text x="108.9" y="72.2" transform="rotate(-90 108.9 72.2)">G2</text>
<text x="111.7" y="72.2" transform="rotate(-90 111.7 72.2)">G1</text>
<text x="114.4" y="72.2" transform="rotate(-90 114.4 72.2)">G0</text>
<text x="117.5" y="72.2" transform="rotate(-90 117.5 72.2)">R7</text>
<text x="120.3" y="72.2" transform="rotate(-90 120.3 72.2)">R6</text>
<text x="123.3" y="72.2" transform="rotate(-90 123.3 72.2)">R5</text>
<text x="126.2" y="72.2" transform="rotate(-90 126.2 72.2)">R4</text>
<text x="129.1" y="72.2" transform="rotate(-90 129.1 72.2)">R3</text>
</g>
<text font-size="1.5" x="79.3" y="227.9" transform="rotate(-90 79.3 227.9)">1024*RGB*600 DOTS</text>
<g font-size="1.4" fill="#0ff">
<text x="36.4" y="61.7" transform="rotate(-90 36.4 61.7)">Pin name</text>
<text x="36.4" y="73.8" transform="rotate(-90 36.4 73.8)">Pin name</text>
</g>
<g font-size="1.2" fill="#0f0">
<text x="122.9" y="199.1" transform="rotate(-90 122.9 199.1)">0.5</text>
<text x="118.7" y="214.9">71.92</text>
<text x="128.2" y="212.1" transform="rotate(-90 128.2 212.1)">0.32</text>
<text x="130.5" y="212" transform="rotate(-90 130.5 212)">24.5</text>
<text x="133.2" y="212.2" transform="rotate(-90 133.2 212.2)">25.5</text>
<text x="116.9" y="222.1" transform="rotate(-90 116.9 222.1)">103.88</text>
</g>
<g font-size=".9" fill="#0ff">
<text x="124.9" y="119.8" transform="rotate(-90 124.9 119.8)">50</text>
<text x="125" y="114.8" transform="rotate(-90 125 114.8)">1</text>
<text x="124" y="158.2" transform="rotate(-90 124 158.2)">STIFFENER(PI)</text>
<text x="125.1" y="165.5" transform="rotate(-90 125.1 165.5)">CONTACT</text>
<text x="126.2" y="165.5" transform="rotate(-90 126.2 165.5)">PIN</text>
<text x="124.9" y="202.3" transform="rotate(-90 124.9 202.3)">50</text>
<text x="125" y="207" transform="rotate(-90 125 207)">1</text>
</g>
<text font-size=".9" fill="#f0f" x="83.8" y="202.5" transform="rotate(-90 83.8 202.5)">LCD AA CENTER</text>
</svg>
